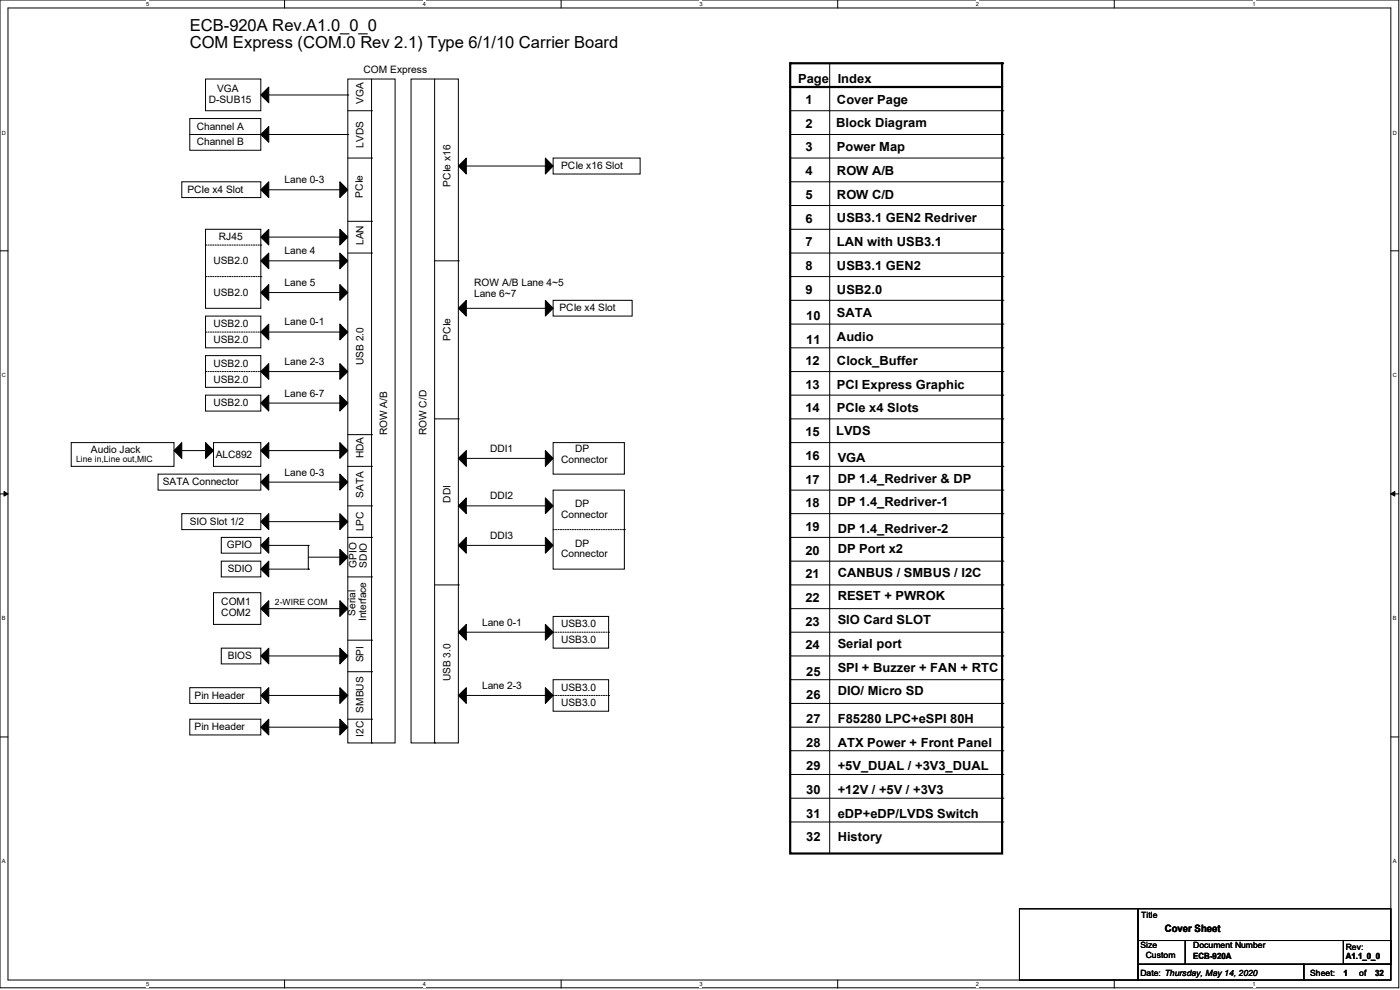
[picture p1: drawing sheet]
<svg xmlns="http://www.w3.org/2000/svg" width="297mm" height="210mm" viewBox="0 0 297 210" stroke-linecap="round" stroke-linejoin="round" font-family="sans-serif">
<path d="M0 0h296.8v209.5h-296.8zM1.7 1.7h293.4v206.2h-293.4z" fill="none" stroke="#000" stroke-width=".21"/>
<g fill="#fff">
<path d="M31 .2h.7v1.3h-.7z"/>
<path d="M31 208.1h.7v1.3h-.7z"/>
</g>
<path d="M60.4 0v1.7M60.4 207.9v1.7" fill="none" stroke="#000" stroke-width=".21"/>
<g fill="#fff">
<path d="M89.7 .2h.6v1.3h-.6z"/>
<path d="M89.7 208.1h.6v1.3h-.6z"/>
</g>
<path d="M119 0v1.7M119 207.9v1.7" fill="none" stroke="#000" stroke-width=".21"/>
<g fill="#fff">
<path d="M148.4 .2h.6v1.3h-.6z"/>
<path d="M148.4 208.1h.6v1.3h-.6z"/>
</g>
<path d="M177.7 0v1.7M177.7 207.9v1.7" fill="none" stroke="#000" stroke-width=".21"/>
<g fill="#fff">
<path d="M207.1 .2h.6v1.3h-.6z"/>
<path d="M207.1 208.1h.6v1.3h-.6z"/>
</g>
<path d="M236.4 0v1.7M236.4 207.9v1.7" fill="none" stroke="#000" stroke-width=".21"/>
<g fill="#fff">
<path d="M265.7 .2h.7v1.3h-.7z"/>
<path d="M265.7 208.1h.7v1.3h-.7z"/>
<path d="M.4 27.4h.9v1.4h-.9z"/>
<path d="M295.5 27.4h.8v1.4h-.8z"/>
<path d="M.4 79h.9v1.3h-.9z"/>
<path d="M295.5 79h.8v1.3h-.8z"/>
</g>
<path d="M0 53.2h1.7M295.1 53.2h1.7" fill="none" stroke="#000" stroke-width=".21"/>
<g fill="#fff">
<path d="M.4 130.5h.8v1.4h-.8z"/>
<path d="M295.5 130.5h.7v1.4h-.7z"/>
</g>
<path d="M0 104.8h1.7M295.1 104.8h1.7" fill="none" stroke="#000" stroke-width=".21"/>
<path d="M.8 104.3l.9 .5-.9 .4zM295.1 104.8l.8-.5v.9z" fill="#000" stroke="#000" stroke-width=".21"/>
<g fill="#fff">
<path d="M.4 182.1h.8v1.3h-.8z"/>
<path d="M295.5 182.1h.7v1.3h-.7z"/>
</g>
<g fill="none" stroke="#000" stroke-width=".21">
<path d="M43.6 16.8h11.7v6.7h-11.7zM73.8 16.8h10v140.8h-10zM78.8 16.8v140.8M87.2 16.8h10v140.8h-10zM92.2 16.8v140.8M176 13.4v167.7M38.6 38.6h16.7v3.3h-16.7zM40.3 25.1h15v6.8h-15zM40.3 28.5h15M55.3 28.5h.1M57 20.2h16.8M57 28.5h16.8"/>
<path d="M73.8 20.2h.1M73.8 28.5h.1M73.8 23.5h5M73.8 33.5h5M78.8 23.5h.1M78.8 33.5h.1M98.9 35.2h16.8M115.7 35.2h.1M117.3 33.5h18.5v3.4h-18.5zM167.6 23.5h45.2M167.6 33.5h45.2M167.6 28.5h45.2"/>
<path d="M167.6 38.6h45.2M212.8 23.5h.1M212.8 28.5h.1M212.8 33.5h.1M212.8 38.6h.1M43.6 48.6h11.7v16.8h-11.7zM57 55.3h15.1M57 50.3h15.1M57 40.3h15.1M72.1 55.3h.1M72.1 50.3h.1M72.1 40.3h.1"/>
<path d="M73.8 46.9h5M73.8 53.7h5M78.8 46.9h.1M78.8 53.7h.1M92.2 55.3h5M97.2 55.3h.1M167.6 53.7h45.2M167.6 43.6h45.2M167.6 48.6h45.2M167.6 58.7h45.2M212.8 43.6h.1M212.8 48.6h.1"/>
<path d="M212.8 53.7h.1M212.8 58.7h.1M43.6 67.1h11.7v6.7h-11.7zM43.6 75.4h11.7v6.8h-11.7zM57 78.8h15.1M57 70.4h15.1M57 62.1h15.1M72.1 78.8h.1M72.1 70.4h.1M72.1 62.1h.1M98.9 65.4h16.8M115.7 65.4h.1"/>
<path d="M117.3 63.7h16.8v3.4h-16.8zM167.6 78.8h45.2M167.6 63.7h45.2M167.6 68.7h45.2M167.6 73.8h45.2M212.8 63.7h.1M212.8 68.7h.1M212.8 73.8h.1M212.8 78.8h.1M15.1 93.9h21.8v5h-21.8zM38.6 95.6h5M43.6 83.8h11.7v3.4h-11.7z"/>
<path d="M43.6 95.6h.1M45.3 93.9h10v5h-10zM57 85.5h15.1M57 95.6h15.1M72.1 85.5h.1M72.1 95.6h.1M73.8 92.2h5M73.8 98.9h5M78.8 92.2h.1M78.8 98.9h.1M92.2 88.9h5M97.2 88.9h.1"/>
<path d="M98.9 97.2h16.8M115.7 97.2h.1M117.3 93.9h15.2v6.7h-15.2zM167.6 98.9h45.2M167.6 88.9h45.2M167.6 83.8h45.2M167.6 93.9h45.2M212.8 83.8h.1M212.8 88.9h.1M212.8 93.9h.1M212.8 98.9h.1M33.5 100.6h21.8v3.4h-21.8z"/>
<path d="M38.6 109h16.7v3.4h-16.7zM46.9 114h8.4v3.3h-8.4zM46.9 119h8.4v3.4h-8.4zM57 102.3h15.1M57 110.7h15.1M57 115.7h8.4M65.4 115.7h.1M65.4 115.7v5M65.4 118.2h6.7M72.1 102.3h.1M72.1 110.7h.1M72.1 118.2h.1"/>
<path d="M73.8 107.3h5M73.8 114h5M78.8 107.3h.1M78.8 114h.1M98.9 107.3h16.8M98.9 115.7h16.8M115.7 107.3h.1M115.7 115.7h.1M117.3 104h15.2v16.7h-15.2zM167.6 114h45.2M167.6 104h45.2M167.6 109h45.2"/>
<path d="M167.6 119h45.2M212.8 104h.1M212.8 109h.1M212.8 114h.1M212.8 119h.1M45.3 125.7h10v6.8h-10zM46.9 137.5h8.4v3.3h-8.4zM57 120.7h8.4M57 139.1h15.1M57 129.1h15.1M65.4 120.7h.1M72.1 139.1h.1"/>
<path d="M72.1 129.1h.1M73.8 122.4h5M73.8 135.8h5M78.8 122.4h.1M78.8 135.8h.1M92.2 124.1h5M97.2 124.1h.1M98.9 134.1h16.8M115.7 134.1h.1M117.3 130.8h11.8v6.7h-11.8zM167.6 124.1h45.2M167.6 134.1h45.2"/>
<path d="M167.6 139.1h45.2M167.6 129.1h45.2M212.8 139.1h.1M212.8 124.1h.1M212.8 129.1h.1M212.8 134.1h.1M0 156.3h1.7M40.3 152.6h15v3.3h-15zM40.3 145.9h15v3.3h-15zM57 154.3h15.1M57 147.5h15.1M72.1 154.3h.1"/>
<path d="M72.1 147.5h.1M73.8 142.5h5M73.8 152.6h5M78.8 157.6h.1M78.8 142.5h.1M78.8 152.6h.1M92.2 157.6h.1M98.9 147.5h16.8M115.7 147.5h.1M117.3 144.2h11.8v6.7h-11.8zM167.6 154.3h45.2M167.6 149.2h45.2"/>
<path d="M167.6 144.2h45.2M167.6 159.3h45.2M212.8 149.2h.1M212.8 144.2h.1M212.8 159.3h.1M212.8 154.3h.1M295.1 156.3h1.7M167.6 164.3h45.2M167.6 169.3h45.2M167.6 174.4h45.2M212.8 164.3h.1M212.8 169.3h.1"/>
<path d="M212.8 174.4h.1M176 181.1h.1M216.3 192.8h25.1v15.1h-25.1zM241.4 199.5h10.1v5.1h-10.1zM241.4 192.8h53.7v6.7h-53.7zM251.5 199.5h43.6v5.1h-43.6zM285 199.5h10.1v5.1h-10.1zM241.4 204.6h35.2v3.3h-35.2zM276.6 204.6h18.5v3.3h-18.5z"/>
</g>
<g fill="#000" stroke="#000" stroke-width=".21">
<path d="M55.3 20.2l1.7-1.7v3.3z" fill-rule="evenodd"/>
<path d="M55.3 28.5l1.7-1.7v3.4z" fill-rule="evenodd"/>
<path d="M72.1 38.6l1.7 1.7-1.7 1.6z" fill-rule="evenodd"/>
<path d="M97.2 35.2l1.7-1.7v3.4z" fill-rule="evenodd"/>
<path d="M115.7 33.5l1.6 1.7-1.6 1.7z" fill-rule="evenodd"/>
<path d="M55.3 40.3l1.7-1.7v3.3z" fill-rule="evenodd"/>
<path d="M55.3 50.3l1.7-1.7v3.4z" fill-rule="evenodd"/>
<path d="M55.3 55.3l1.7-1.6v3.3z" fill-rule="evenodd"/>
<path d="M72.1 48.6l1.7 1.7-1.7 1.7z" fill-rule="evenodd"/>
<path d="M72.1 53.7l1.7 1.6-1.7 1.7z" fill-rule="evenodd"/>
<path d="M55.3 70.4l1.7-1.7v3.4z" fill-rule="evenodd"/>
<path d="M55.3 62.1l1.7-1.7v3.3z" fill-rule="evenodd"/>
<path d="M72.1 60.4l1.7 1.7-1.7 1.6z" fill-rule="evenodd"/>
<path d="M72.1 68.7l1.7 1.7-1.7 1.7z" fill-rule="evenodd"/>
<path d="M72.1 77.1l1.7 1.7-1.7 1.7z" fill-rule="evenodd"/>
<path d="M97.2 65.4l1.7-1.7v3.4z" fill-rule="evenodd"/>
<path d="M115.7 63.7l1.6 1.7-1.6 1.7z" fill-rule="evenodd"/>
<path d="M38.6 93.9v3.3l-1.7-1.6z" fill-rule="evenodd"/>
<path d="M43.6 93.9l1.7 1.7-1.7 1.6z" fill-rule="evenodd"/>
<path d="M57 77.1v3.4l-1.7-1.7z" fill-rule="evenodd"/>
<path d="M57 83.8v3.4l-1.7-1.7z" fill-rule="evenodd"/>
<path d="M55.3 95.6l1.7-1.7v3.3z" fill-rule="evenodd"/>
<path d="M72.1 83.8l1.7 1.7-1.7 1.7z" fill-rule="evenodd"/>
<path d="M72.1 93.9l1.7 1.7-1.7 1.6z" fill-rule="evenodd"/>
<path d="M97.2 97.2l1.7-1.6v3.3z" fill-rule="evenodd"/>
<path d="M115.7 95.6l1.6 1.6-1.6 1.7z" fill-rule="evenodd"/>
<path d="M55.3 102.3l1.7-1.7v3.4z" fill-rule="evenodd"/>
<path d="M55.3 110.7l1.7-1.7v3.4z" fill-rule="evenodd"/>
<path d="M55.3 115.7l1.7-1.7v3.3z" fill-rule="evenodd"/>
<path d="M72.1 100.6l1.7 1.7-1.7 1.7z" fill-rule="evenodd"/>
<path d="M72.1 109l1.7 1.7-1.7 1.7z" fill-rule="evenodd"/>
<path d="M72.1 116.5l1.7 1.7-1.7 1.7z" fill-rule="evenodd"/>
<path d="M97.2 107.3l1.7-1.7v3.4z" fill-rule="evenodd"/>
<path d="M97.2 115.7l1.7-1.7v3.3z" fill-rule="evenodd"/>
<path d="M115.7 105.6l1.6 1.7-1.6 1.7z" fill-rule="evenodd"/>
<path d="M115.7 114l1.6 1.7-1.6 1.6z" fill-rule="evenodd"/>
<path d="M55.3 120.7l1.7-1.7v3.4z" fill-rule="evenodd"/>
<path d="M55.3 129.1l1.7-1.7v3.4z" fill-rule="evenodd"/>
<path d="M72.1 137.5l1.7 1.6-1.7 1.7z" fill-rule="evenodd"/>
<path d="M72.1 127.4l1.7 1.7-1.7 1.7z" fill-rule="evenodd"/>
<path d="M97.2 134.1l1.7-1.6v3.3z" fill-rule="evenodd"/>
<path d="M115.7 132.5l1.6 1.6-1.6 1.7z" fill-rule="evenodd"/>
<path d="M55.3 154.3l1.7-1.7v3.3z" fill-rule="evenodd"/>
<path d="M55.3 147.5l1.7-1.6v3.3z" fill-rule="evenodd"/>
<path d="M55.3 139.1l1.7-1.6v3.3z" fill-rule="evenodd"/>
<path d="M72.1 152.6l1.7 1.7-1.7 1.6z" fill-rule="evenodd"/>
<path d="M72.1 145.9l1.7 1.6-1.7 1.7z" fill-rule="evenodd"/>
<path d="M97.2 147.5l1.7-1.6v3.3z" fill-rule="evenodd"/>
<path d="M115.7 145.9l1.6 1.6-1.6 1.7z" fill-rule="evenodd"/>
</g>
<g fill="none" stroke="#000" stroke-width=".21" stroke-dasharray=".3">
<path d="M43.6 52h11.7M43.6 58.7h11.7M55.3 52h.1M55.3 58.7h.1M43.6 70.4h11.7M43.6 78.8h11.7M55.3 70.4h.1M55.3 78.8h.1M117.3 112.4h15.2M132.5 112.4h.1M117.3 134.1h11.8M129.1 134.1h.1"/>
<path d="M117.3 147.5h11.8M129.1 147.5h.1"/>
</g>
<path d="M167.6 18.5h45v162.6h-45zM212.4 13.4h-44.8v5.1M212.6 13.4v5.1" fill="none" stroke="#000" stroke-width=".47"/>
<g fill="#000">
<circle cx="167.6" cy="13.4" r=".23"/>
<circle cx="212.4" cy="13.4" r=".23"/>
<circle cx="212.6" cy="13.4" r=".23"/>
</g>
<g font-size="3.5">
<text x="40.3" y="6.5">ECB-920A Rev.A1.0_0_0</text>
<text x="40.3" y="10.2">COM Express (COM.0 Rev 2.1) Type 6/1/10 Carrier Board</text>
</g>
<g font-size="2.7">
<text x="169.3" y="17.6">Page Index</text>
<text x="170.9" y="22.1">1</text>
<text x="177.5" y="22.1">Cover Page</text>
<text x="170.9" y="27.1">2</text>
<text x="177.4" y="27">Block Diagram</text>
<text x="170.9" y="32.1">3</text>
<text x="177.5" y="32.1">Power Map</text>
<text x="170.9" y="37.2">4</text>
<text x="177.5" y="37.2">ROW A/B</text>
<text x="170.9" y="42.2">5</text>
<text x="170.9" y="47.2">6</text>
<text x="177.5" y="42.2">ROW C/D</text>
<text x="177.5" y="47.1">USB3.1 GEN2 Redriver</text>
<text x="170.9" y="52.3">7</text>
<text x="177.5" y="52.3">LAN with USB3.1</text>
<text x="170.9" y="57.3">8</text>
<text x="177.5" y="57.3">USB3.1 GEN2</text>
<text x="170.9" y="62.3">9</text>
<text x="177.5" y="62.3">USB2.0</text>
<text x="171" y="67.9">10</text>
<text x="177.5" y="67.2">SATA</text>
<text x="170.9" y="77.4">12</text>
<text x="171" y="72.9">11</text>
<text x="177.5" y="72.4">Audio</text>
<text x="177.5" y="77.4">Clock_Buffer</text>
<text x="170.9" y="82.4">13</text>
<text x="177.5" y="82.4">PCI Express Graphic</text>
<text x="170.9" y="87.5">14</text>
<text x="177.5" y="87.5">PCIe x4 Slots</text>
<text x="170.9" y="92.5">15</text>
<text x="177.4" y="92.3">LVDS</text>
<text x="170.9" y="97.5">16</text>
<text x="177.7" y="98">VGA</text>
<text x="170.9" y="102.6">17</text>
<text x="170.9" y="107.6">18</text>
<text x="177.7" y="102.4">DP 1.4_Redriver &amp; DP</text>
<text x="177.7" y="107.4">DP 1.4_Redriver-1</text>
<text x="170.9" y="112.6">19</text>
<text x="177.7" y="113.1">DP 1.4_Redriver-2</text>
<text x="170.9" y="117.6">20</text>
<text x="177.7" y="117.3">DP Port x2</text>
<text x="170.9" y="122.7">21</text>
<text x="177.7" y="122.3">CANBUS / SMBUS / I2C</text>
<text x="170.9" y="127.7">22</text>
<text x="177.7" y="127.4">RESET + PWROK</text>
<text x="170.9" y="132.7">23</text>
<text x="170.9" y="137.8">24</text>
<text x="177.7" y="132.4">SIO Card SLOT</text>
<text x="177.7" y="137.4">Serial port</text>
<text x="171" y="143.3">25</text>
<text x="177.7" y="142.5">SPI + Buzzer + FAN + RTC</text>
<text x="171" y="148.3">26</text>
<text x="177.7" y="147.5">DIO/ Micro SD</text>
<text x="171" y="153.3">27</text>
<text x="177.7" y="153.3">F85280 LPC+eSPI 80H</text>
<text x="171" y="158.4">28</text>
<text x="177.7" y="158.4">ATX Power + Front Panel</text>
<text x="171" y="163.4">29</text>
<text x="177.7" y="163.4">+5V_DUAL / +3V3_DUAL</text>
<text x="171" y="168.4">30</text>
<text x="171" y="173.5">31</text>
<text x="177.7" y="168.4">+12V / +5V / +3V3</text>
<text x="177.7" y="173.5">eDP+eDP/LVDS Switch</text>
<text x="171" y="178.5">32</text>
<text x="177.7" y="178.5">History</text>
</g>
<g font-size="2.2">
<text x="77.1" y="15.4">COM Express</text>
<text x="44.3" y="21.8">D-SUB15</text>
<text x="46.1" y="19.6">VGA</text>
<text x="77.1" y="22" transform="rotate(-90 77.1 22)">VGA</text>
<text x="41.7" y="27.5">Channel A</text>
<text x="41.7" y="30.9">Channel B</text>
<text x="77.1" y="31.4" transform="rotate(-90 77.1 31.4)">LVDS</text>
<text x="119" y="35.9">PCIe x16 Slot</text>
<text x="39.8" y="40.9">PCIe x4 Slot</text>
<text x="60.4" y="38.9">Lane 0-3</text>
<text x="77" y="41.9" transform="rotate(-90 77 41.9)">PCIe</text>
<text x="95.5" y="39.6" transform="rotate(-90 95.5 39.6)">PCIe x16</text>
<text x="46.4" y="51">RJ45</text>
<text x="60.4" y="54">Lane 4</text>
<text x="77.1" y="52" transform="rotate(-90 77.1 52)">LAN</text>
<text x="45.3" y="56">USB2.0</text>
<text x="45.3" y="62.7">USB2.0</text>
<text x="60.4" y="60.7">Lane 5</text>
<text x="100.6" y="60.7">ROW A/B Lane 4~5</text>
<text x="100.6" y="62.9">Lane 6~7</text>
<text x="45.3" y="69.4">USB2.0</text>
<text x="60.4" y="69">Lane 0-1</text>
<text x="118.7" y="66">PCIe x4 Slot</text>
<text x="45.3" y="72.8">USB2.0</text>
<text x="45.3" y="77.8">USB2.0</text>
<text x="60.4" y="77.4">Lane 2-3</text>
<text x="77.1" y="77.5" transform="rotate(-90 77.1 77.5)">USB 2.0</text>
<text x="95.5" y="72.3" transform="rotate(-90 95.5 72.3)">PCIe</text>
<text x="45.3" y="81.2">USB2.0</text>
<text x="45.3" y="86.1">USB2.0</text>
<text x="60.4" y="84.2">Lane 6-7</text>
<text x="82.1" y="92.4" transform="rotate(-90 82.1 92.4)">ROW A/B</text>
<text x="90.5" y="92.4" transform="rotate(-90 90.5 92.4)">ROW C/D</text>
<text x="104" y="95.9">DDI1</text>
<text x="122" y="95.9">DP</text>
<text x="19.3" y="96.1">Audio Jack</text>
<text x="45.8" y="97.1">ALC892</text>
<text x="60.4" y="100.9">Lane 0-3</text>
<text x="77.1" y="97.2" transform="rotate(-90 77.1 97.2)">HDA</text>
<text x="119" y="98.1">Connector</text>
<text x="34.5" y="102.9">SATA Connector</text>
<text x="77.1" y="105.6" transform="rotate(-90 77.1 105.6)">SATA</text>
<text x="95.5" y="106.6" transform="rotate(-90 95.5 106.6)">DDI</text>
<text x="104" y="106">DDI2</text>
<text x="122" y="107.6">DP</text>
<text x="40.3" y="111.3">SIO Slot 1/2</text>
<text x="77.1" y="112.7" transform="rotate(-90 77.1 112.7)">LPC</text>
<text x="119" y="109.9">Connector</text>
<text x="48.1" y="116.3">GPIO</text>
<text x="104" y="114.3">DDI3</text>
<text x="119" y="118.2">Connector</text>
<text x="122" y="116">DP</text>
<text x="48.3" y="121.4">SDIO</text>
<text x="75.6" y="120.4" transform="rotate(-90 75.6 120.4)">GPIO</text>
<text x="77.8" y="120.4" transform="rotate(-90 77.8 120.4)">SDIO</text>
<text x="46.9" y="128.4">COM1</text>
<text x="46.9" y="130.6">COM2</text>
<text x="75.4" y="130.6" transform="rotate(-90 75.4 130.6)">Serial</text>
<text x="77.7" y="131.8" transform="rotate(-90 77.7 131.8)">Interface</text>
<text x="102.3" y="132.8">Lane 0-1</text>
<text x="119" y="133.1">USB3.0</text>
<text x="119" y="136.4">USB3.0</text>
<text x="48.3" y="139.8">BIOS</text>
<text x="77.1" y="140.5" transform="rotate(-90 77.1 140.5)">SPI</text>
<text x="41.3" y="148.2">Pin Header</text>
<text x="95.5" y="144.5" transform="rotate(-90 95.5 144.5)">USB 3.0</text>
<text x="102.3" y="146.2">Lane 2-3</text>
<text x="119" y="146.5">USB3.0</text>
<text x="119" y="149.7">USB3.0</text>
<text x="41.3" y="154.9">Pin Header</text>
<text x="77.1" y="151.2" transform="rotate(-90 77.1 151.2)">SMBUS</text>
<text x="77.1" y="156.3" transform="rotate(-90 77.1 156.3)">I2C</text>
<text x="247.1" y="197.7">Cover Sheet</text>
</g>
<g font-size="1.8">
<text x="16.1" y="98">Line in,Line out,MIC</text>
<text x="58.3" y="128.4">2-WIRE COM</text>
<text x="242.1" y="194.8">Title</text>
<text x="241.9" y="201.2">Size</text>
<text x="243.1" y="203.3">Custom</text>
<text x="253.2" y="203.4">ECB-920A</text>
<text x="253.2" y="201.2">Document Number</text>
<text x="285.5" y="203.5">A1.1_0_0</text>
<text x="285.5" y="201.5">Rev:</text>
<text x="241.9" y="207">Date: Thursday, May 14, 2020</text>
<text x="278" y="207">Sheet:</text>
<text x="285" y="207.1">1</text>
<text x="288.4" y="207">of</text>
<text x="291.7" y="207.1">32</text>
</g>
<g font-size="1.2">
<text x="31" y="1.3">5</text>
<text x="89.7" y="1.3">4</text>
<text x="148.4" y="1.3">3</text>
<text x="207.1" y="1.3">2</text>
<text x="265.7" y="1.3">1</text>
<text x=".4" y="28.5">D</text>
<text x="295.5" y="28.5">D</text>
<text x=".4" y="80.1">C</text>
<text x="295.5" y="80.1">C</text>
<text x=".4" y="131.6">B</text>
<text x="295.5" y="131.6">B</text>
<text x=".4" y="183.2">A</text>
<text x="295.5" y="183.2">A</text>
<text x="31" y="209.2">5</text>
<text x="89.7" y="209.2">4</text>
<text x="148.4" y="209.2">3</text>
<text x="207.1" y="209.2">2</text>
<text x="265.7" y="209.2">1</text>
</g>
</svg>
